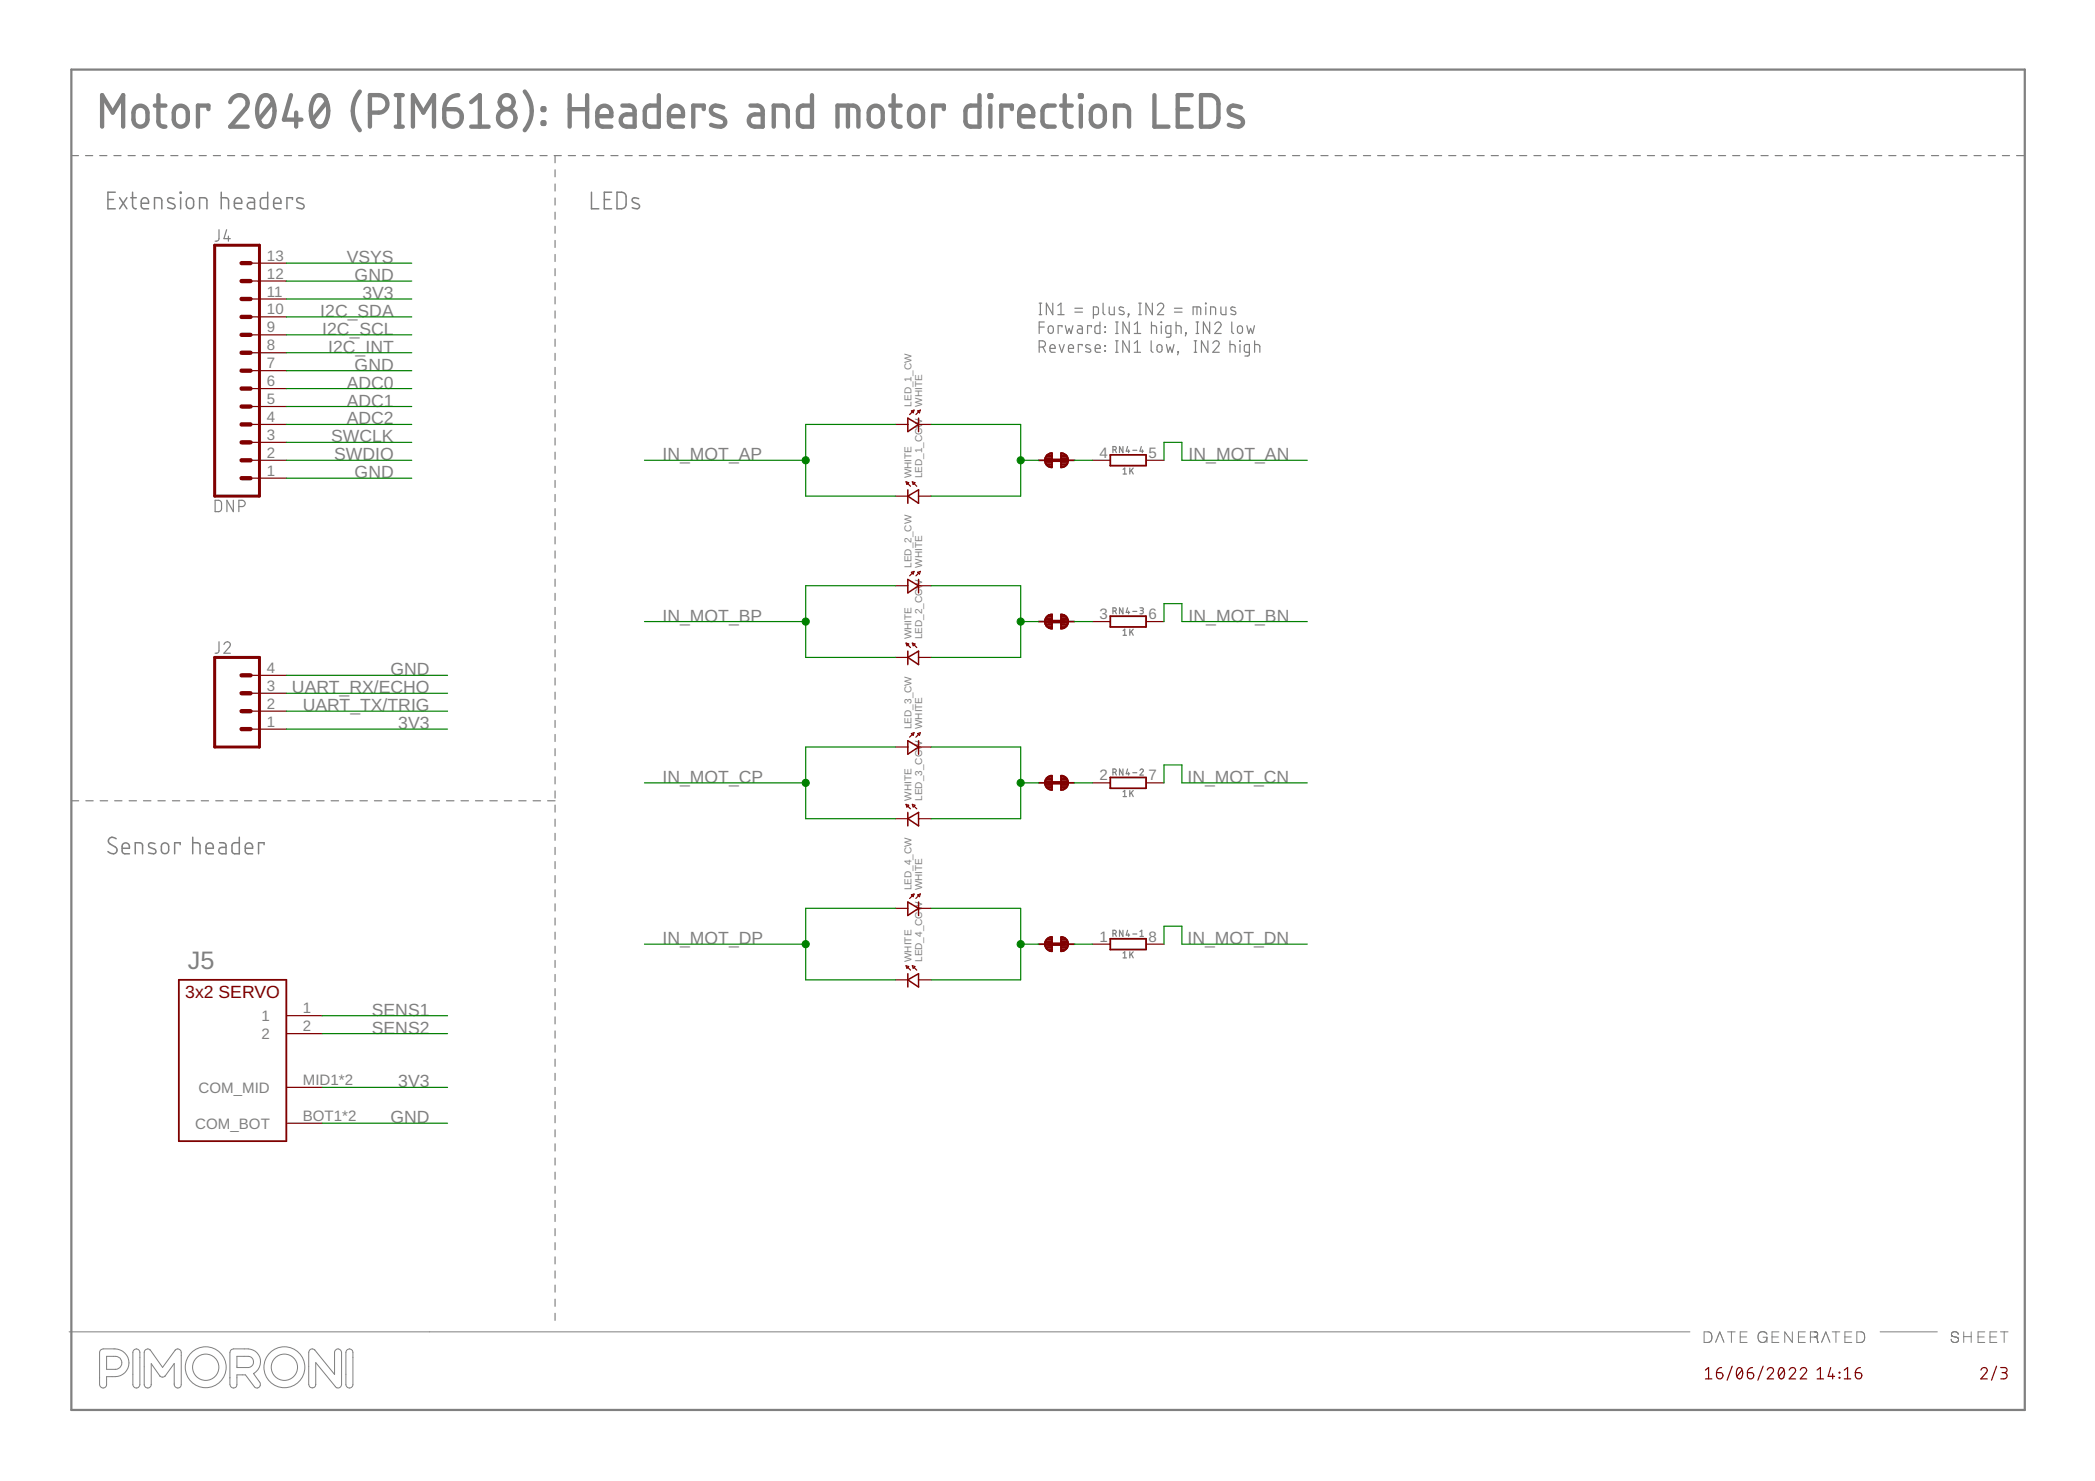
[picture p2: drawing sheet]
<svg xmlns="http://www.w3.org/2000/svg" width="297mm" height="210mm" viewBox="0 0 297 210" stroke-linecap="round" stroke-linejoin="round" font-family="sans-serif">
<g fill="none" stroke="#808080" stroke-width=".17">
<path d="M10.1 22.1h1M12.1 22.1h1M14.1 22.1h1.1M16.2 22.1h1M18.2 22.1h1M20.2 22.1h1M22.2 22.1h1M24.2 22.1h1M26.2 22.1h1M28.2 22.1h1.1M30.2 22.1h1.1M31.1 32.6l-.1 1.4-.2 .1-.3 .1"/>
<path d="M32.1 32.6l-.4 1.2h1M32.3 22.1h1M32.4 33.5v.7M34.3 22.1h1M36.3 22.1h1M38.3 22.1h1M40.3 22.1h1M42.3 22.1h1M44.3 22.1h1.1M46.4 22.1h1M48.4 22.1h1M50.4 22.1h1"/>
<path d="M52.4 22.1h1M54.4 22.1h1M56.4 22.1h1M58.4 22.1h1.1M60.5 22.1h1M62.5 22.1h1M64.5 22.1h1M66.5 22.1h1M68.5 22.1h1M70.5 22.1h1M72.5 22.1h1M74.5 22.1h1"/>
<path d="M76.6 22.1h1M78.6 22.1h1M78.7 22.1v1M78.7 24.1v1M78.7 26.1v1M78.7 28.1v1M78.7 30.1v1M78.7 32.1v1M78.7 34.1v1M78.7 36.1v1M78.7 38.1v1M80.6 22.1h1"/>
<path d="M82.6 22.1h1M84.6 22.1h1M86.6 22.1h1M88.6 22.1h1M90.6 22.1h1.1M92.7 22.1h1M94.7 22.1h1M96.7 22.1h1M98.7 22.1h1M100.7 22.1h1M102.7 22.1h1M104.7 22.1h1"/>
<path d="M106.7 22.1h1.1M108.8 22.1h1M110.8 22.1h1M112.8 22.1h1M114.8 22.1h1M116.8 22.1h1M118.8 22.1h1M120.8 22.1h1.1M122.9 22.1h1M124.9 22.1h1M126.9 22.1h1M128.9 22.1h1"/>
<path d="M130.9 22.1h1M132.9 22.1h1M134.9 22.1h1.1M136.9 22.1h1.1M139 22.1h1M141 22.1h1M143 22.1h1M145 22.1h1M147 22.1h1M149 22.1h1.1M151 22.1h1.1M153.1 22.1h1"/>
<path d="M155.1 22.1h1M157.1 22.1h1M159.1 22.1h1M161.1 22.1h1M163.1 22.1h1M165.1 22.1h1M167.2 22.1h1M169.2 22.1h1M171.2 22.1h1M173.2 22.1h1M175.2 22.1h1M177.2 22.1h1"/>
<path d="M179.2 22.1h1M181.3 22.1h.9M183.3 22.1h1M185.3 22.1h1M187.3 22.1h1M189.3 22.1h1M191.3 22.1h1M193.3 22.1h1M195.3 22.1h1M197.3 22.1h1.1M199.4 22.1h1M201.4 22.1h1"/>
<path d="M203.4 22.1h1M205.4 22.1h1M207.4 22.1h1M209.4 22.1h1M211.4 22.1h1M213.4 22.1h1.1M215.5 22.1h1M217.5 22.1h1M219.5 22.1h1M221.5 22.1h1M223.5 22.1h1M225.5 22.1h1"/>
<path d="M227.5 22.1h1.1M229.6 22.1h1M231.6 22.1h1M233.6 22.1h1M235.6 22.1h1M237.6 22.1h1M239.6 22.1h1M241.6 22.1h1.1M243.6 22.1h1.1M245.7 22.1h1M247.7 22.1h1M249.7 22.1h1"/>
<path d="M251.7 22.1h1M253.7 22.1h1M255.7 22.1h1.1M257.7 22.1h1.1M259.8 22.1h1M261.8 22.1h1M263.8 22.1h1M265.8 22.1h1M267.8 22.1h1M269.8 22.1h1M271.8 22.1h1M273.9 22.1h1"/>
<path d="M275.9 22.1h1M277.9 22.1h1M279.9 22.1h1M281.9 22.1h1M283.9 22.1h1M285.9 22.1h1M78.7 40.1v1M78.7 42.1v1M78.7 44.1v1M78.7 46.1v1M78.7 48.1v1M78.7 50.1v1"/>
<path d="M78.7 52.1v1M78.7 54.1v1M78.7 56.1v1M78.7 58.1v1M147.3 49.2h.5a.44 .44 0 0 0 .4-.5 .44 .44 0 0 0-.4-.4h-.5v1.6M147.3 44.6h.4M147.3 43h.4M147.3 46.4h.8M147.5 43v1.6M147.9 49.2l.3 .7M148.1 45.6h-.8v1.7M148.7 46.3l.3-.1a.36 .36 0 0 1 .4 .3v.4a.37 .37 0 0 1-.4 .4 .37 .37 0 0 1-.4-.4z"/>
<path d="M148.9 49.4h.7a.39 .39 0 0 0-.3-.5 .39 .39 0 0 0-.4 .3v.6l.7 .1M149.3 43v1.6l-.9-1.6v1.6M150 44.6h.9M150 43.3l.4-.3v1.6M150.2 48.8l.3 1.1 .4-1.1M150.6 46.4v-.2h-.6v1.1M151 46.2l.3 1.1 .3-.8 .2 .8 .3-1.1M151.5 49.4h.7a.38 .38 0 0 0-.2-.5 .38 .38 0 0 0-.5 .3l.1 .6 .6 .1M152.4 44.2h1.1M152.4 43.7h1.1M152.8 46.2h.5l.2 .2v.9h-.5a.32 .32 0 0 1-.3-.4 .32 .32 0 0 1 .3-.3h.5M153.4 49v-.2h-.5v1.1"/>
<path d="M154.6 48.9a.43 .43 0 0 0-.7 .1v.1a.83 .83 0 0 0 .7 .5 .24 .24 0 0 1 0 .2 .24 .24 0 0 1-.2 .1l-.5-.1M154.7 46.4v-.2h-.5v1.1M155 44.6l.7-.1v-.7l-.1-.3h-.6v1.6M155.3 49.4h.7a.38 .38 0 0 0-.2-.5 .38 .38 0 0 0-.5 .3l.1 .6 .6 .1M156 45.6v1.7l-.6-.1-.2-.2 .1-.8h.7M156.4 43v1.3l.1 .2 .2 .1M156.6 49l.1 .1zM156.6 49.7l.1 .1zM156.7 46.3v.1zM156.7 47v.1zM157.3 43.5v.9l.2 .2h.5v-1.1M158.2 45.6h.3"/>
<path d="M158.2 47.3h.3M158.2 48.3h.3M158.2 49.9h.3M158.3 48.3v1.6M158.4 45.6v1.7M159.3 43.6a.43 .43 0 0 0-.6 0v.2a.83 .83 0 0 0 .7 .4 .24 .24 0 0 1 0 .3 .24 .24 0 0 1-.2 .1l-.5-.1M160 44.5l.1 .1zM160.1 44.6l-.2 .4M160.1 45.6v1.7l-.9-1.7v1.7M160.1 48.3v1.6l-.9-1.6v1.6M160.8 47.3h.9M160.8 46l.5-.4v1.7"/>
<path d="M160.8 48.7l.5-.4v1.6M160.8 49.9h.9M161.5 44.6h.3M161.5 43h.3M161.6 43v1.6M163.2 48.3v1.4l.1 .1 .2 .1M163.3 46.2h.4l.2 .1 .1 1M163.3 45.6v1.7M163.4 43v1.6l-.9-1.6v1.6M164.1 43.3a.44 .44 0 0 1 .6-.3 .44 .44 0 0 1 .2 .7l-.8 .9h.9M164.1 48.9l.3-.1 .3 .1 .1 .7a.36 .36 0 0 1-.4 .3 .36 .36 0 0 1-.4-.3zM164.6 45.6l.1 .1z"/>
<path d="M164.7 46.2v1.1M165.4 48.8l.2 1.1 .3-.7 .3 .7 .3-1.1M166 47.3l-.6-.1-.1-.8 .2-.2h.5v1.3l-.1 .3h-.5M166.5 44.2h1.1M166.5 43.7h1.1M166.8 46.2h.4l.2 .1 .1 1M166.8 45.6v1.7M167 49.8l.1 .1zM167.1 49.9l-.1 .4M168.1 47.2l.1 .1zM168.2 47.3l-.1 .3M169.2 44.6v-1.1l1 .1v1"/>
<path d="M169.3 48.3h.4M169.3 49.9h.4M169.5 48.3v1.6M169.6 45.6h.3M169.6 47.3h.3M169.7 43.5v1.1M169.8 45.6v1.7M170.9 43l.1 .1zM171 43.5v1.1M171.3 48.3v1.6l-1-1.6v1.6M171.5 45.6v1.7l-.9-1.7v1.7M171.6 44.6v-1.1h.5l.2 .1 .1 1"/>
<path d="M172 48.7a.45 .45 0 0 1 .6-.4 .45 .45 0 0 1 .1 .7l-.7 .9h.9M172.2 46a.44 .44 0 0 1 .7-.4 .44 .44 0 0 1 .1 .8l-.8 .9h.9M173.1 43.5v.9l.3 .2h.4v-1.1M174.4 48.8h.5l.2 .2v.9M174.4 48.3v1.6M174.6 45.6v1.4l.1 .2 .2 .1M175.1 43.6a.43 .43 0 0 0-.6 0v.2a.83 .83 0 0 0 .7 .4 .24 .24 0 0 1 0 .3 .24 .24 0 0 1-.2 .1l-.5-.1M175.6 46.3l.2-.1a.36 .36 0 0 1 .4 .3v.4a.36 .36 0 0 1-.4 .4 .36 .36 0 0 1-.3-.4zM175.8 48.3l.1 .1zM175.8 48.8v1.1M176.8 46.2l.3 1.1 .2-.8 .3 .8 .3-1.1M177.1 49.9h-.5l-.2-.1v-.7l.2-.2 .5-.1v1.4l-.1 .2-.5 .1"/>
<path d="M177.9 48.8h.5l.2 .2v.9M177.9 48.3v1.6M30.5 70.9h.5a.43 .43 0 0 1 .4 .5v.7a.43 .43 0 0 1-.4 .4h-.5zM33.1 70.9v1.6l-.9-1.6v1.6M33.9 71.8h.4a.44 .44 0 0 0 .5-.4 .44 .44 0 0 0-.5-.5h-.4v1.6M78.7 60.1v1M78.7 62.1v1M78.7 64.1v1M78.7 66.1v1M78.7 68.1v1M78.7 70.1v1M78.7 72.1v1"/>
<path d="M78.7 74.1v1M78.7 76.1v1M78.7 78.1v1M157.8 63.8h.3a.23 .23 0 0 0 .2-.3 .23 .23 0 0 0-.2-.2h-.3v.9M158.1 63.8l.2 .4M159.2 63.3v.9l-.5-.9v.9M159.2 66.5l.3-.2v.9M159.2 67.2h.5M159.9 63.3l-.2 .6h.5M160 63.8v.4M160.2 66.3v.9M160.4 66.7l.3 .5"/>
<path d="M160.6 63.8h.6M160.7 66.3l-.5 .6M161.8 63.3l-.2 .6h.5M162 63.8v.4M31.1 91l-.1 1.4a.43 .43 0 0 1-.5 .2M31.7 91.3a.45 .45 0 0 1 .7-.3 .45 .45 0 0 1 .1 .7l-.8 .9h1M78.7 80.1v1M78.7 82.1v1M78.7 84.1v1M78.7 86.1v1M78.7 88.1v1M78.7 90.1v1"/>
<path d="M78.7 92.1v1M78.7 94.1v1M78.7 96.1v1M78.7 98.1v1M157.8 86.6h.3a.23 .23 0 0 0 .2-.2 .23 .23 0 0 0-.2-.3h-.3v.9M158.1 86.6l.2 .4M159.2 86.1v.9l-.5-.9v.9M159.2 89.4l.3-.2v.8M159.2 90h.5M159.9 86.1l-.2 .7h.5M160 86.6v.4M160.2 89.2v.8"/>
<path d="M160.4 89.5l.3 .5M160.6 86.7h.6M160.7 89.2l-.5 .5M161.6 86.1l.5 .1v.2l-.4 .1M161.9 86.5a.23 .23 0 0 1 .2 .3 .23 .23 0 0 1-.2 .2h-.3M10.1 113.5h1.1M12.2 113.5h1M14.2 113.5h1.1M16.3 113.5h1M18.3 113.5h1M20.3 113.5h1.1M22.4 113.5h1"/>
<path d="M24.4 113.5h1.1M26.5 113.5h1M28.5 113.5h1.1M30.6 113.5h1M32.6 113.5h1.1M34.7 113.5h1M36.7 113.5h1.1M38.8 113.5h1M40.8 113.5h1M42.9 113.5h1M44.9 113.5h1.1M46.9 113.5h1.1"/>
<path d="M49 113.5h1M51 113.5h1.1M53.1 113.5h1M55.1 113.5h1.1M57.2 113.5h1M59.2 113.5h1.1M61.3 113.5h1M63.3 113.5h1.1M65.4 113.5h1M67.4 113.5h1.1M69.4 113.5h1.1M71.5 113.5h1.1"/>
<path d="M73.6 113.5h1M75.6 113.5h1M77.6 113.5h1.1M78.7 100.1v1M78.7 102.1v1M78.7 104.1v1M78.7 106.1v1M78.7 108.1v1M78.7 110.1v1M78.7 112.1v1M78.7 114.1v1M78.7 116.1v1"/>
<path d="M78.7 118.1v1M157.8 109.5h.3a.24 .24 0 0 0 .2-.3 .24 .24 0 0 0-.2-.2h-.3v.9M158.1 109.5l.2 .4M159.2 109v.9l-.5-.9v.9M159.2 112.2l.3-.2v.9M159.2 112.9h.5M159.9 109l-.2 .7h.5M160 109.5v.4M160.2 112v.9M160.4 112.4l.3 .5M160.6 109.5h.6M160.7 112l-.5 .6"/>
<path d="M161.6 109.2a.23 .23 0 0 1 .4-.2 .23 .23 0 0 1 0 .4l-.4 .5h.5M78.7 120.1v1M78.7 122.1v1M78.7 124.1v1M78.7 126.1v1M78.7 128.1v1M78.7 130.1v1M78.7 132.1v1M78.7 134.1v1M78.7 136.1v1M78.7 138.1v1M157.8 132.3h.3a.24 .24 0 0 0 .2-.2 .24 .24 0 0 0-.2-.3h-.3v.9"/>
<path d="M158.1 132.3l.2 .4M159.2 131.8v.9l-.5-.9v.9M159.2 135.1l.3-.2v.9M159.2 135.8h.5M159.9 131.8l-.2 .7h.5M160 132.3v.4M160.2 134.9v.9M160.4 135.2l.3 .6M160.6 132.4h.6M160.7 134.9l-.5 .5M161.6 132l.3-.2v.9M161.6 132.7h.5"/>
<path d="M78.7 140.1v1M78.7 142.1v1M78.7 144.1v1M78.7 146.1v1M78.7 148.1v1M78.7 150.1v1M78.7 152.1v1M78.7 154.1v1M78.7 156.1v1M78.7 158.1v1M78.7 160.1v1M78.7 162.1v1"/>
<path d="M78.7 164.1v1M78.7 166.1v1M78.7 168.1v1M78.7 170.1v1M78.7 172.1v1M78.7 174.1v1M78.7 176.1v1M78.7 178.1v1M78.7 180.1v1M78.7 182.1v1M78.7 184.1v1M78.7 186.1v1"/>
</g>
<g fill="none" stroke="#808080" stroke-width=".21">
<path d="M15.3 28.3h.8M16.3 27.2h-1v2.4h1M17 28l1 1.6M18 28l-1 1.6M18.5 28h.8M18.8 27.2v2l.1 .3 .4 .1M20 28.8h1.1a.55 .55 0 0 0-.4-.8 .55 .55 0 0 0-.7 .6v.6a.4 .4 0 0 0 .4 .4h.7M21.9 29.6v-1.6h.6a.4 .4 0 0 1 .4 .4v1.2M24.7 28.2a.59 .59 0 0 0-.9 .1v.1a1.23 1.23 0 0 0 .9 .6 .34 .34 0 0 1 .1 .4 .34 .34 0 0 1-.3 .2l-.7-.2M25.5 27.2h.2v.2h-.2zM25.6 28v1.6M26.5 28.2a.51 .51 0 0 1 .6-.2 .51 .51 0 0 1 .4 .6v.5a.52 .52 0 0 1-.6 .5 .52 .52 0 0 1-.5-.5v-.5z"/>
<path d="M28.3 29.6v-1.6h.7a.36 .36 0 0 1 .3 .4v1.2M31.4 28h.6a.4 .4 0 0 1 .4 .4v1.2M31.4 27.2v2.4M33.2 28.8h1.1a.55 .55 0 0 0-.4-.8 .55 .55 0 0 0-.7 .6v.6l.2 .3 .2 .1h.7M35.2 28h.5a.4 .4 0 0 1 .4 .4v1.2h-.6a.46 .46 0 0 1-.4-.5 .46 .46 0 0 1 .4-.4h.6M38 27.2v2.4h-.7l-.3-.1-.1-.3v-.8a.4 .4 0 0 1 .4-.4h.7M38.8 28.8h1a.55 .55 0 0 0-.3-.8 .55 .55 0 0 0-.7 .6v.6l.1 .3 .3 .1h.6M41.5 28.3v-.3h-.8v1.6M43 28.2a.61 .61 0 0 0-.9 .1v.1a1.23 1.23 0 0 0 1 .6 .36 .36 0 0 1-.3 .6l-.7-.2M83.9 27.2v2.4h1M85.7 28.3h.8M86.7 27.2h-1v2.4h1"/>
<path d="M87.5 27.2a1.16 1.16 0 0 1 1.2 .3l.1 .4v1a.62 .62 0 0 1-.7 .7h-.6zM90.6 28.2a.61 .61 0 0 0-1 .1v.1a1.4 1.4 0 0 0 1 .6 .34 .34 0 0 1 .1 .4 .34 .34 0 0 1-.4 .2l-.7-.2M16.5 118.9a.61 .61 0 0 0-.8-.2 .61 .61 0 0 0-.3 .7 2.07 2.07 0 0 0 1.1 .7 .59 .59 0 0 1-.2 .9 .59 .59 0 0 1-.8-.1l-.2-.2M22 119.6a.59 .59 0 0 0-.9 .1v.2a1.23 1.23 0 0 0 .9 .5 .34 .34 0 0 1 .1 .4 .34 .34 0 0 1-.3 .2l-.7-.1M23 119.6a.53 .53 0 0 1 .6-.1 .53 .53 0 0 1 .3 .5v.5a.52 .52 0 0 1-.5 .5 .52 .52 0 0 1-.5-.5zM25.5 119.7v-.3h-.7v1.6M27.3 119.4h.7a.4 .4 0 0 1 .4 .4v1.2M27.3 118.7v2.3M31.1 119.4h.6a.4 .4 0 0 1 .3 .4v1.2h-.5a.46 .46 0 0 1-.5-.4 .46 .46 0 0 1 .5-.5h.5M33.9 118.7v2.3h-.6a.4 .4 0 0 1-.4-.4v-.8a.4 .4 0 0 1 .4-.4h.6M37.4 119.7v-.3h-.7v1.6M17.3 120.2h1.1a.54 .54 0 0 0-.4-.7 .54 .54 0 0 0-.7 .5v.6a.4 .4 0 0 0 .4 .4h.7"/>
<path d="M19.2 121v-1.6h.6a.4 .4 0 0 1 .4 .4v1.2M29.2 120.2h1a.54 .54 0 0 0-.3-.7 .54 .54 0 0 0-.7 .5v.6a.4 .4 0 0 0 .4 .4h.6M34.8 120.2h1a.54 .54 0 0 0-.4-.7 .54 .54 0 0 0-.6 .5v.6a.4 .4 0 0 0 .4 .4h.6"/>
</g>
<path d="M10.1 9.9h277v189.9h-277z" fill="none" stroke="#808080" stroke-width=".32"/>
<g fill="none" stroke="#808080" stroke-width=".14">
<path d="M9.8 188.8h229.8M14.2 191.4l.4-.2a3.9 3.9 0 0 1 2.8 .3 1.96 1.96 0 0 1 .8 2.2 1.96 1.96 0 0 1-1.9 1.4h-1.2v1.1a.5 .5 0 0 1-.5 .5 .5 .5 0 0 1-.5-.5v-4.5zM15.1 192.2h1.3a.92 .92 0 0 1 .9 1 .92 .92 0 0 1-.9 .9h-1.3zM18.9 191.4a.5 .5 0 0 1 .6-.2 .5 .5 0 0 1 .3 .5v4.5a.5 .5 0 0 1-.5 .5 .5 .5 0 0 1-.5-.5v-4.5zM20.6 191.4l.1-.1a.47 .47 0 0 1 .6 0l1.8 2.5 1.7-2.4a.49 .49 0 0 1 .6-.2 .49 .49 0 0 1 .3 .5v4.5a.5 .5 0 0 1-.5 .5 .5 .5 0 0 1-.5-.5v-2.9l-1.3 1.7-.3 .2-.4-.1-1.3-1.8v2.9a.5 .5 0 0 1-.5 .5 .5 .5 0 0 1-.5-.5v-4.5zM32.7 191.4l.4-.2h2.1a1.85 1.85 0 0 1 1.7 1.4 1.85 1.85 0 0 1-1 2.1l.9 1.2a.5 .5 0 0 1 0 .7 .5 .5 0 0 1-.7 0l-1.3-1.7h-1.2v1.3a.5 .5 0 0 1-.5 .5 .5 .5 0 0 1-.5-.5v-4.5zM33.6 192.2h1.6a.79 .79 0 0 1 .7 .8 .79 .79 0 0 1-.7 .8h-1.6zM44 191.3l.3-.1 .3 .1 2.8 3.5v-3.1a.5 .5 0 0 1 .6-.5 .5 .5 0 0 1 .4 .5v4.5a.49 .49 0 0 1-.3 .5 .49 .49 0 0 1-.6-.2l-2.7-3.4v3.1a.5 .5 0 0 1-.5 .5 .5 .5 0 0 1-.5-.5v-4.5zM49.1 191.4a.5 .5 0 0 1 .6-.2 .5 .5 0 0 1 .3 .5v4.5a.5 .5 0 0 1-.5 .5 .5 .5 0 0 1-.5-.5v-4.5zM241.6 188.8h.6a.55 .55 0 0 1 .5 .6v.4l-.2 .3-.2 .1-.7 .1zM243.2 190.3l.6-1.5 .6 1.5M244.9 188.8h1.1"/>
<path d="M245.5 188.8v1.5M246.7 189.5h.9M247.7 188.8h-1v1.5h1M250 189.5h.5M250.5 189.1a.67 .67 0 0 0-.7-.3 .67 .67 0 0 0-.5 .6 .66 .66 0 0 0 .5 .9 .66 .66 0 0 0 .7-.8M250.5 189.5v.8M251.2 189.5h.9M252.2 188.8h-1v1.5h1M254.1 188.8v1.5l-1.1-1.5v1.5M255 189.5h.9M256 188.8h-1v1.5h1M257.3 189.5h.1"/>
<path d="M257.4 189.5h.1M257.5 189.5h-.8M257.5 189.5l.1 .2 .1 .5M257.5 189.5h.1M257.5 189.4l.2-.1-.1-.5h-.9v1.5M257.6 189.4l-.1 .1M257.6 189.6h.1M257.6 189.7h.1M257.7 188.9v.1M257.7 190h.1M257.7 190.2l.1 .1M258.3 190.3l.6-1.5 .6 1.5"/>
<path d="M259.8 188.8h1.1M260.3 188.8v1.5M261.6 189.5h.9M262.6 188.8h-1v1.5h1M263.3 188.8h.6a.85 .85 0 0 1 .2 1.4l-.8 .1zM266.6 188.8h8.1M276.6 189.8a.55 .55 0 0 0 .4 .5 .55 .55 0 0 0 .6-.2v-.1M276.7 189.3l.1 .1M276.7 189.3h.1M276.8 189.4l.7 .2M276.8 190.2h.1M276.9 188.8h-.1"/>
<path d="M276.9 189.4h.1M277.5 189.5v.1M277.5 189.6h.1M277.6 189.6v.1M277.6 189.1a.53 .53 0 0 0-.4-.3 .53 .53 0 0 0-.5 .2v.3M277.6 189.7h.1M277.7 189.7v.3M277.7 190h-.1M278.4 188.8v1.5M278.4 189.4h1.1M279.5 188.8v1.5M280.5 189.5h.8"/>
<path d="M281.4 188.8h-.9v1.5h.9M282.2 189.5h.8M283.1 188.8h-.9v1.5h.9M283.6 188.8h1.1M284.2 188.8v1.5"/>
<circle cx="29.2" cy="193.8" r="2.9"/>
<circle cx="29.2" cy="193.8" r="1.86"/>
<circle cx="40.3" cy="193.8" r="2.9"/>
<circle cx="40.3" cy="193.8" r="1.86"/>
</g>
<g fill="none" stroke="#800000" stroke-width=".17">
<path d="M35.5 39.8h5.1M35.5 37.3h5.1M35.5 57.6h5.1M35.5 55.1h5.1M35.5 52.5h5.1M35.5 50h5.1M35.5 47.5h5.1M35.5 44.9h5.1M35.5 42.4h5.1M129.2 58.3l.4-.2-.1 .4zM129.3 58.4l-.3 .4M130.1 58.3l.4-.2-.1 .4z"/>
<path d="M130.2 58.4l-.3 .4M35.5 67.8h5.1M35.5 65.2h5.1M35.5 62.7h5.1M35.5 60.2h5.1M126.9 60.2h1.8M126.9 70.3h1.8M128.5 68.3l.3 .1-.2 .3zM128.7 68.5l.4 .4M129.3 68.3l.4 .1-.2 .3zM129.6 68.5l.4 .4M130.2 60.2h1.8"/>
<path d="M130.2 70.3h1.8M154.9 65.2h2.5M162.5 65.2h2.5M35.5 98.3h5.1M35.5 95.7h5.1M126.9 83h1.8M126.9 93.2h1.8M128.5 91.1l.3 .2-.2 .2zM128.7 91.4l.4 .4M129.2 81.1l.4-.1-.1 .4zM129.3 81.2l-.3 .4M129.3 91.1l.4 .2-.2 .2z"/>
<path d="M129.6 91.4l.4 .4M130.1 81.1l.4-.1-.1 .4zM130.2 83h1.8M130.2 81.2l-.3 .4M130.2 93.2h1.8M154.9 88.1h2.5M162.5 88.1h2.5M35.5 103.3h5.1M35.5 100.8h5.1M126.9 105.9h1.8M126.9 116h1.8M128.5 114l.3 .1-.2 .3z"/>
<path d="M128.7 114.3l.4 .3M129.2 104l.4-.2-.1 .4zM129.3 104.1l-.3 .4M129.3 114l.4 .1-.2 .3zM129.6 114.3l.4 .3M130.1 104l.4-.2-.1 .4zM130.2 105.9h1.8M130.2 104.1l-.3 .4M130.2 116h1.8M154.9 111h2.5M162.5 111h2.5M126.9 128.7h1.8"/>
<path d="M126.9 138.9h1.8M128.5 136.9l.3 .1-.2 .2zM128.7 137.1l.4 .4M129.2 126.8l.4-.1-.1 .4zM129.3 127l-.3 .3M129.3 136.9l.4 .1-.2 .2zM129.6 137.1l.4 .4M130.1 126.8l.4-.1-.1 .4zM130.2 128.7h1.8M130.2 127l-.3 .3M130.2 138.9h1.8M154.9 133.8h2.5"/>
<path d="M162.5 133.8h2.5M40.6 144h5.1M40.6 146.5h5.1M40.6 154.1h5.1M40.6 159.2h5.1M241.8 194.2l.5-.4v1.6M241.8 195.4h.9M243.4 194.5h.5a.45 .45 0 0 1 .4 .5 .45 .45 0 0 1-.5 .4 .45 .45 0 0 1-.4-.4zM244.1 193.8a.7 .7 0 0 0-.7 .7M245.6 193.6l-.7 2M246.4 193.9l.1-.1a.32 .32 0 0 1 .5 .2 1.17 1.17 0 0 1-.2 1.4h-.2a.98 .98 0 0 1-.2-1.5zM247 194.2l-.7 .9"/>
<path d="M247.8 194.5h.5a.45 .45 0 0 1 .4 .5 .45 .45 0 0 1-.5 .4 .45 .45 0 0 1-.4-.4zM248.5 193.8a.7 .7 0 0 0-.7 .7M250 193.6l-.8 2M250.6 194.2a.44 .44 0 0 1 .6-.4 .44 .44 0 0 1 .1 .7l-.7 .9h.9M252.3 193.9l.3-.1a.95 .95 0 0 1 0 1.6l-.3-.2a1.26 1.26 0 0 1 0-1.3zM252.9 194.2l-.7 .9M253.7 194.2a.45 .45 0 0 1 .6-.4 .45 .45 0 0 1 .2 .7l-.8 .9h.9M255.2 194.2a.44 .44 0 0 1 .7-.4 .44 .44 0 0 1 .1 .7l-.8 .9h1M257.6 195.4h1M257.6 194.2l.5-.4v1.6M259.6 193.8l-.4 1.3h.9M259.8 194.7v.7"/>
<path d="M260.8 194.5l.1 .1zM260.8 195.2l.1 .1zM261.5 195.4h.9M261.5 194.2l.5-.4v1.6M263.1 194.5h.5a.45 .45 0 0 1 .4 .5 .45 .45 0 0 1-.5 .4 .45 .45 0 0 1-.4-.4zM263.8 193.8a.7 .7 0 0 0-.7 .7M280.9 194.2a.44 .44 0 0 1 .6-.4 .44 .44 0 0 1 .1 .7l-.7 .9h.9M283.1 193.6l-.7 2M283.7 193.8h.5a.36 .36 0 0 1 .4 .4 .36 .36 0 0 1-.4 .3h-.3M284.1 194.5a.44 .44 0 0 1 .5 .5 .44 .44 0 0 1-.5 .4h-.4"/>
</g>
<path d="M30.4 34.8h6.4v35.5h-6.4zM30.4 93.2h6.4v12.7h-6.4z" fill="none" stroke="#800000" stroke-width=".42"/>
<g fill="none" stroke="#800000" stroke-width=".61">
<path d="M34.2 39.8h1.3M34.2 37.3h1.3M34.2 57.6h1.3M34.2 55.1h1.3M34.2 52.5h1.3M34.2 50h1.3M34.2 47.5h1.3M34.2 44.9h1.3M34.2 42.4h1.3M34.2 62.7h1.3M34.2 65.2h1.3M34.2 67.8h1.3"/>
<path d="M34.2 60.2h1.3M34.2 98.3h1.3M34.2 95.7h1.3M34.2 100.8h1.3M34.2 103.3h1.3"/>
</g>
<g fill="none" stroke="#800000" stroke-width=".25">
<path d="M147.3 65.2h1.5M148.1 65.2h1.1M148.2 65.4h1M148.2 65h1M148.2 65.6h1M148.3 64.7h.9M148.4 65.8h.8M148.4 64.6l.4-.3 .4-.1v2.1a1.02 1.02 0 0 1-1-.6 1.02 1.02 0 0 1 .2-1.1zM148.5 64.5h.7M148.6 66.1h.6M148.8 64.3h.4M150.4 66.1h.6"/>
<path d="M150.4 65.8h.8M150.4 65.6h1M150.4 65.4h1M150.4 65.2h1M150.4 65h1M150.4 64.7h.9M150.4 64.5h.7M150.4 64.3h.4M150.8 64.3l-.4-.1v2.1a.98 .98 0 0 0 1-.9M150.8 64.3l.5 .4M150.8 65.2h1.5M151.3 64.7l.1 .7"/>
<path d="M157.4 64.5h5.1v1.5h-5.1zM147.3 88.1h1.5M148.1 88.1h1.1M148.2 88.3h1M148.2 87.8h1M148.2 88.5h1M148.3 87.6h.9M148.4 87.4l.3-.2 .5-.1v2a1.03 1.03 0 0 1-1-.6 1.03 1.03 0 0 1 .2-1.1zM148.4 88.7h.8M148.4 87.4h.8M148.6 88.9h.6M148.7 87.2h.5"/>
<path d="M150.4 87.1a1.02 1.02 0 0 1 1 1 1.02 1.02 0 0 1-1 1zM150.4 88.9h.6M150.4 88.7h.8M150.4 88.5h1M150.4 88.3h1M150.4 88.1h1M150.4 87.8h1M150.4 87.6h.9M150.4 87.4h.8M150.4 87.2h.5M150.8 88.1h1.5M157.4 87.3h5.1v1.6h-5.1z"/>
<path d="M147.3 111h1.9M148.2 111.2h1M148.2 110.7h1M148.3 111.4h.9M148.3 110.5h.9M148.4 111.6h.8M148.4 110.3h.8M148.7 110.1l.5-.2v2.1l-.5-.2M148.7 110.1a1.01 1.01 0 0 0 0 1.7M148.7 111.8h.5M148.7 110.1h.5M150.4 111.8h.5"/>
<path d="M150.4 111.6h.8M150.4 111.4h.9M150.4 111.2h1M150.4 111h1.9M150.4 110.7h1M150.4 110.5h.9M150.4 110.3h.8M150.4 110.1h.5M150.9 110.1l-.5-.2v2.1l.5-.2M150.9 110.1a1.01 1.01 0 0 1 0 1.7M157.4 110.2h5.1v1.5h-5.1zM25.4 138.9h15.2v22.8h-15.2z"/>
<path d="M147.3 133.8h1.5M148.1 133.8h1.1M148.2 133.6h1M148.2 134.1h1M148.2 133.4h1M148.3 134.3h.9M148.4 133.2l.4-.4h.4v2a1.03 1.03 0 0 1-1-1.2M148.4 133.2l-.2 .4M148.4 133.2h.8M148.4 134.5h.8M148.6 132.9h.6M148.7 134.7h.5"/>
<path d="M150.4 134.7h.5M150.4 134.5h.8M150.4 134.3h.9M150.4 134.1h1M150.4 133.8h1M150.4 133.6h1M150.4 133.4h1M150.4 133.2h.8M150.4 132.9h.6M150.8 133.8h1.5M151.2 133.2l-.4-.4h-.4v2a1.03 1.03 0 0 0 1-1.2M151.2 133.2l.2 .4"/>
<path d="M157.4 133.1h5.1v1.5h-5.1z"/>
</g>
<g fill="none" stroke="#800000" stroke-width=".21">
<path d="M128.7 59.3l1.5 .9-1.5 1zM130.2 59.3v1.9M128.7 69.4v1.9M128.7 70.3l1.5-.9v1.9zM128.7 82.1l1.5 .9-1.5 1zM128.7 92.3v1.9M128.7 93.2l1.5-.9v1.9zM130.2 82.1v1.9M128.7 105l1.5 .9-1.5 1zM128.7 115.1v2M128.7 116l1.5-.9v2zM130.2 105v1.9"/>
<path d="M128.7 127.8l1.5 .9-1.5 1.1zM128.7 138v1.9M128.7 138.9l1.5-.9v1.9zM130.2 127.8v2"/>
</g>
<path d="M148.8 65.2h2M148.8 88.1h2M148.8 111h2M148.8 133.8h2" fill="none" stroke="#800000" stroke-width=".51"/>
<g fill="none" stroke="#008000" stroke-width=".17">
<path d="M40.6 39.8h17.8M40.6 37.3h17.8M40.6 52.5h17.8M40.6 42.4h17.8M40.6 57.6h17.8M40.6 55.1h17.8M40.6 50h17.8M40.6 44.9h17.8M40.6 47.5h17.8M40.6 67.8h17.8M40.6 60.2h17.8M40.6 62.7h17.8"/>
<path d="M40.6 65.2h17.8M91.4 65.2h22.8M126.9 60.2h-12.7v10.1h12.7M132 60.2h12.7v10.1h-12.7M144.7 65.2h2.6M152.3 65.2h2.6M165 65.2v-2.5h2.6v2.5h17.8M40.6 95.7h22.9M40.6 98.3h22.9M91.4 88.1h22.8M126.9 83h-12.7v10.2h12.7M132 83h12.7v10.2h-12.7"/>
<path d="M144.7 88.1h2.6M152.3 88.1h2.6M165 88.1v-2.5h2.6v2.5h17.8M40.6 103.3h22.9M40.6 100.8h22.9M91.4 111h22.8M126.9 105.9h-12.7v10.1h12.7M132 105.9h12.7v10.1h-12.7M144.7 111h2.6M152.3 111h2.6M165 111v-2.6h2.6v2.6h17.8M91.4 133.8h22.8"/>
<path d="M126.9 128.7h-12.7v10.2h12.7M132 128.7h12.7v10.2h-12.7M144.7 133.8h2.6M152.3 133.8h2.6M165 133.8v-2.5h2.6v2.5h17.8M45.7 159.2h17.8M45.7 154.1h17.8M45.7 144h17.8M45.7 146.5h17.8"/>
</g>
<g fill="#008000" stroke="#008000" stroke-width=".14">
<circle cx="144.7" cy="65.2" r=".51"/>
<circle cx="144.7" cy="88.1" r=".51"/>
<circle cx="144.7" cy="111" r=".51"/>
<circle cx="144.7" cy="133.8" r=".51"/>
<circle cx="114.2" cy="88.1" r=".51"/>
<circle cx="114.2" cy="65.2" r=".51"/>
<circle cx="114.2" cy="133.8" r=".51"/>
<circle cx="114.2" cy="111" r=".51"/>
</g>
<g fill="none" stroke="#808080" stroke-width=".61">
<path d="M14.5 17.9v-4.4l1.5 2.5 1.5-2.5v4.4M19.3 15.2a1 1 0 0 1 1-.1 1 1 0 0 1 .6 .9 1.73 1.73 0 0 1-.3 1.7 .99 .99 0 0 1-1.1 .2 .99 .99 0 0 1-.6-.9 1.74 1.74 0 0 1 .4-1.8zM21.9 15h1.6M22.5 13.5v3.7a.79 .79 0 0 0 1 .7M25 15.2a1 1 0 0 1 1-.1 1 1 0 0 1 .6 .9 1.73 1.73 0 0 1-.3 1.7 .99 .99 0 0 1-1.1 .2 .99 .99 0 0 1-.6-.9 1.74 1.74 0 0 1 .4-1.8zM29.5 15.5v-.5h-1.4v2.9M32.6 14.5a1.24 1.24 0 0 1 1.4-1 1.24 1.24 0 0 1 1.1 1.3l-.3 .7-2.2 2.4h2.5M37.1 13.7a1.01 1.01 0 0 1 1-.1 1.01 1.01 0 0 1 .6 .9 3.2 3.2 0 0 1-.6 3.3l-.2 .1a1.05 1.05 0 0 1-1.2-.9 3.6 3.6 0 0 1 .4-3.3zM38.7 14.5l-2 2.5M41.3 13.5l-1 3.5h2.4M42 16v1.9M44.7 13.7a1.01 1.01 0 0 1 1-.1 1.01 1.01 0 0 1 .6 .9 3.2 3.2 0 0 1-.6 3.3l-.2 .1a1.05 1.05 0 0 1-1.2-.9 3.6 3.6 0 0 1 .4-3.3z"/>
<path d="M46.3 14.5l-2 2.5M51 13a4.3 4.3 0 0 0 0 5.5M52.5 16a2.2 2.2 0 0 0 2-.4 1.23 1.23 0 0 0 .4-1.3 1.23 1.23 0 0 0-1.2-.8h-1.2v4.4M56.1 17.9h1M56.1 13.5h1M56.6 13.5v4.4M58.5 17.9v-4.4l1.5 2.5 1.5-2.5v4.4M63 15.5h1.5a1.19 1.19 0 0 1 1 .8 1.19 1.19 0 0 1-.3 1.2 1.23 1.23 0 0 1-1.4 .4 1.23 1.23 0 0 1-.8-1.2zM65 13.5a1.95 1.95 0 0 0-2 2M66.8 17.9h2.5M66.8 14.5l1.2-1v4.4M74.4 13a4.3 4.3 0 0 1 0 5.5"/>
<path d="M76.9 15.3h.3v.3h-.3zM76.9 17.3h.3v.3h-.3zM80.8 15.5h2.4M80.8 13.5v4.4M83.2 13.5v4.4M84.7 16.5h2a1.1 1.1 0 0 0-1.1-1.5 1.03 1.03 0 0 0-.9 1v1.2a.74 .74 0 0 0 .7 .7h1.3M88.2 15h1a.74 .74 0 0 1 .8 .7v2.2h-1.1a.87 .87 0 0 1-.9-.8 .87 .87 0 0 1 .9-.9h1.1M93.4 13.5v4.4h-1.2a.77 .77 0 0 1-.8-.7v-1.5a.77 .77 0 0 1 .8-.7h1.2M94.8 16.5h2a1.1 1.1 0 0 0-1.1-1.5 1.03 1.03 0 0 0-.9 1v1.2a.74 .74 0 0 0 .8 .7h1.2M99.8 15.5v-.5h-1.5v2.9M102.6 15.2l-.4-.1a1.06 1.06 0 0 0-1.3 .2 .65 .65 0 0 0 .3 .9l1.2 .5a.65 .65 0 0 1 .4 .7 .65 .65 0 0 1-.6 .5l-1.4-.2M106.4 15h1a.77 .77 0 0 1 .7 .7v2.2h-1.1a.87 .87 0 0 1-.8-.8 .87 .87 0 0 1 .8-.9h1.1"/>
<path d="M109.7 17.9v-2.9h1.3a.74 .74 0 0 1 .7 .7v2.2M115.1 13.5v4.4h-1.2a.77 .77 0 0 1-.8-.7v-1.5a.77 .77 0 0 1 .8-.7h1.2M118.7 17.9v-2.9h2.3a.74 .74 0 0 1 .7 .7v2.2M120.2 15v2.9M123.5 15.2a1 1 0 0 1 1.1-.1 1 1 0 0 1 .6 .9 1.82 1.82 0 0 1-.4 1.7 1 1 0 0 1-1 .2 1 1 0 0 1-.6-.9 1.74 1.74 0 0 1 .3-1.8zM126.2 15h1.5M126.7 13.5v3.7a.82 .82 0 0 0 1 .7M129.2 15.2a1 1 0 0 1 1.1-.1 1 1 0 0 1 .6 .9 1.82 1.82 0 0 1-.4 1.7 1 1 0 0 1-1 .2 1 1 0 0 1-.6-.9 1.74 1.74 0 0 1 .3-1.8zM133.8 15.5v-.5h-1.5v2.9M138.9 13.5v4.4h-1.3a.74 .74 0 0 1-.7-.7v-1.5a.77 .77 0 0 1 .7-.7h1.3M140.3 13.5h.2v.2h-.2zM140.4 15v2.9"/>
<path d="M143.5 15.5v-.5h-1.5v2.9M144.5 16.5h2a1.08 1.08 0 0 0-.3-1.2 1.08 1.08 0 0 0-1.1-.2 .95 .95 0 0 0-.6 .9v1.2a.74 .74 0 0 0 .7 .7h1.3M149.5 15h-1a.77 .77 0 0 0-.7 .7v1.5a.74 .74 0 0 0 .7 .7h1M150.5 15h1.5M151 13.5v3.7a.79 .79 0 0 0 1 .7M153.1 13.5h.3v.2h-.3zM153.2 15v2.9M155 15.2a1 1 0 0 1 1.1-.1 1 1 0 0 1 .6 .9 1.82 1.82 0 0 1-.4 1.7 1 1 0 0 1-1.1 .2 1 1 0 0 1-.5-.9 1.74 1.74 0 0 1 .3-1.8zM158.1 17.9v-2.9h1.2a.77 .77 0 0 1 .8 .7v2.2M163.7 13.5v4.4h2M167 15.5h1.5M169 13.5h-2v4.4h2"/>
<path d="M170.3 13.5a2.25 2.25 0 0 1 2 .3 1.1 1.1 0 0 1 .5 .9v2a1.21 1.21 0 0 1-1.3 1.2h-1.2zM176 15.2l-.4-.1a1.04 1.04 0 0 0-1.3 .2 .66 .66 0 0 0 .3 .9l1.2 .5a.65 .65 0 0 1 .4 .7 .65 .65 0 0 1-.6 .5l-1.4-.2"/>
<circle cx="71.8" cy="14.5" r=".99"/>
<circle cx="71.8" cy="16.7" r="1.24"/>
</g>
<text font-size="3.6" fill="#808080" x="26.6" y="137.4">J5</text>
<g font-size="2.5" fill="#808080">
<text x="49.2" y="37.3">VSYS</text>
<text x="50.3" y="39.8">GND</text>
<text x="45.4" y="44.9">I2C_SDA</text>
<text x="45.7" y="47.5">I2C_SCL</text>
<text x="51.4" y="42.4">3V3</text>
<text x="46.5" y="50">I2C_INT</text>
<text x="50.3" y="52.5">GND</text>
<text x="49.2" y="57.6">ADC1</text>
<text x="49.2" y="55.1">ADC0</text>
<text x="46.9" y="62.7">SWCLK</text>
<text x="47.4" y="65.2">SWDIO</text>
<text x="49.2" y="60.2">ADC2</text>
<text x="93.9" y="65.2">IN_MOT_AP</text>
<text x="168.5" y="65.2">IN_MOT_AN</text>
<text x="50.3" y="67.8">GND</text>
<text x="93.9" y="88.1">IN_MOT_BP</text>
<text x="168.5" y="88.1">IN_MOT_BN</text>
<text x="55.4" y="95.7">GND</text>
<text x="41.4" y="98.3">UART_RX/ECHO</text>
<text x="42.9" y="100.8">UART_TX/TRIG</text>
<text x="56.5" y="103.3">3V3</text>
<text x="93.9" y="110.9">IN_MOT_CP</text>
<text x="168.4" y="110.9">IN_MOT_CN</text>
<text x="93.9" y="133.8">IN_MOT_DP</text>
<text x="168.4" y="133.8">IN_MOT_DN</text>
<text x="52.7" y="144">SENS1</text>
<text x="52.7" y="146.5">SENS2</text>
<text x="56.5" y="154.1">3V3</text>
<text x="55.4" y="159.2">GND</text>
</g>
<text font-size="2.5" fill="#800000" x="26.3" y="141.4">3x2 SERVO</text>
<g font-size="2.1" fill="#808080">
<text x="37.9" y="39.5">12</text>
<text x="37.9" y="36.9">13</text>
<text x="37.9" y="47.1">9</text>
<text x="37.9" y="44.6">10</text>
<text x="37.9" y="42">11</text>
<text x="37.9" y="52.2">7</text>
<text x="37.9" y="49.6">8</text>
<text x="37.9" y="59.8">4</text>
<text x="37.9" y="57.3">5</text>
<text x="37.9" y="54.7">6</text>
<text x="37.9" y="64.9">2</text>
<text x="37.9" y="62.3">3</text>
<text x="155.9" y="64.9">4</text>
<text x="162.9" y="64.9">5</text>
<text x="37.9" y="67.4">1</text>
<text x="155.9" y="87.7">3</text>
<text x="162.9" y="87.7">6</text>
<text x="37.9" y="95.4">4</text>
<text x="37.9" y="100.4">2</text>
<text x="37.9" y="97.9">3</text>
<text x="37.9" y="103">1</text>
<text x="155.9" y="110.6">2</text>
<text x="162.9" y="110.6">7</text>
<text x="155.9" y="133.5">1</text>
<text x="162.9" y="133.5">8</text>
<text x="42.9" y="143.6">1</text>
<text x="37.1" y="144.7">1</text>
<text x="37.1" y="147.3">2</text>
<text x="42.9" y="146.1">2</text>
<text x="28.2" y="154.9">COM_MID</text>
<text x="42.9" y="153.8">MID1*2</text>
<text x="27.7" y="160">COM_BOT</text>
<text x="42.9" y="158.8">BOT1*2</text>
</g>
<g font-size="1.4" fill="#808080">
<text x="129.2" y="57.6" transform="rotate(-90 129.2 57.6)">LED_1_CW</text>
<text x="130.8" y="57.6" transform="rotate(-90 130.8 57.6)">WHITE</text>
<text x="129.2" y="67.8" transform="rotate(-90 129.2 67.8)">WHITE</text>
<text x="130.8" y="67.8" transform="rotate(-90 130.8 67.8)">LED_1_CCW</text>
<text x="129.2" y="80.5" transform="rotate(-90 129.2 80.5)">LED_2_CW</text>
<text x="130.8" y="80.5" transform="rotate(-90 130.8 80.5)">WHITE</text>
<text x="129.2" y="90.6" transform="rotate(-90 129.2 90.6)">WHITE</text>
<text x="130.8" y="90.6" transform="rotate(-90 130.8 90.6)">LED_2_CCW</text>
<text x="129.2" y="103.3" transform="rotate(-90 129.2 103.3)">LED_3_CW</text>
<text x="130.8" y="103.3" transform="rotate(-90 130.8 103.3)">WHITE</text>
<text x="129.2" y="113.5" transform="rotate(-90 129.2 113.5)">WHITE</text>
<text x="130.8" y="113.5" transform="rotate(-90 130.8 113.5)">LED_3_CCW</text>
<text x="129.2" y="126.2" transform="rotate(-90 129.2 126.2)">LED_4_CW</text>
<text x="130.8" y="126.2" transform="rotate(-90 130.8 126.2)">WHITE</text>
<text x="129.2" y="136.3" transform="rotate(-90 129.2 136.3)">WHITE</text>
<text x="130.8" y="136.3" transform="rotate(-90 130.8 136.3)">LED_4_CCW</text>
</g>
</svg>
